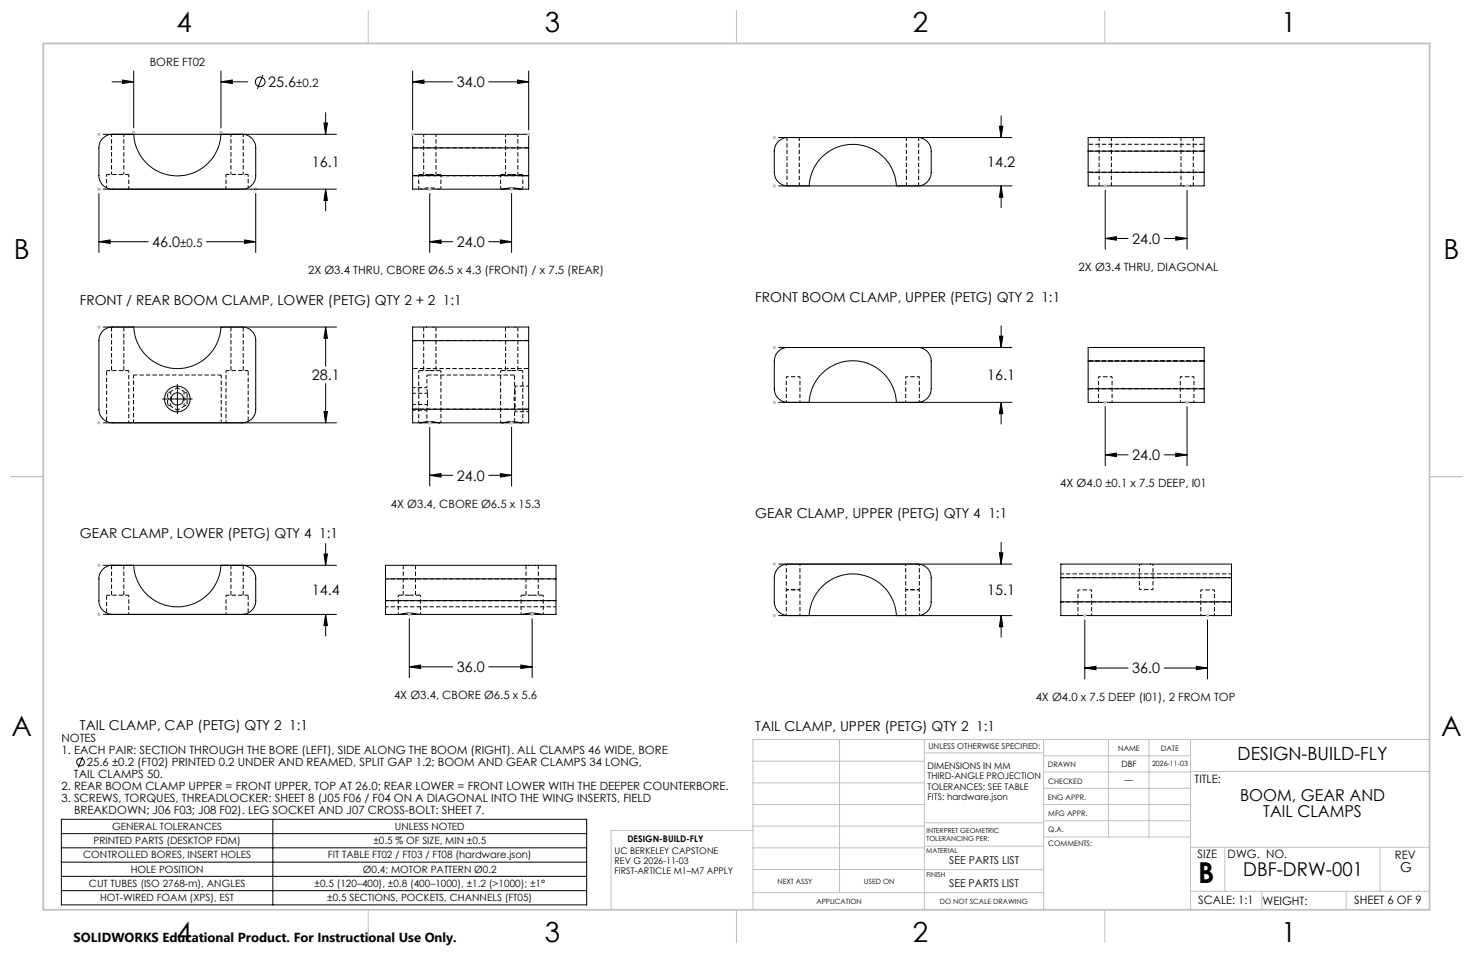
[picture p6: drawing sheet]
<svg xmlns="http://www.w3.org/2000/svg" width="432mm" height="279mm" viewBox="0 0 432 279" stroke-linecap="round" stroke-linejoin="round" font-family="sans-serif">
<g fill="none" stroke="#000" stroke-width=".29" stroke-dasharray="1.3 .6" stroke-dashoffset=".2" stroke-linecap="butt">
<path d="M31.3 51.2h6.4M66.3 51.2h6.5M230.7 40.3v14.2M234.3 54.5v-14.2M265.7 40.3v14.2M269.3 54.5v-14.2M322.2 40.3v14.2M325.8 54.5v-14.2M346.2 40.3v14.2M349.8 54.5v-14.2M31.3 108.6h6.4M39.2 109.9h25.7"/>
<path d="M66.3 108.6h6.5M31.3 174.5h6.4M66.3 174.5h6.5"/>
</g>
<g fill="none" stroke="#000" stroke-width=".29" stroke-dasharray="1.3 .6" stroke-dashoffset=".4" stroke-linecap="butt">
<path d="M37.7 55.4v-4.2M66.3 51.2v4.2M122.8 51.2v4.2M129.3 55.4v-4.2M146.8 51.2v4.2M153.2 55.4v-4.2M50 119.1v-4.3M54 114.8v4.3M125.3 118.6h-4.3M125.3 115.3h-4.3M113 177.9h50M163 176.1h-50"/>
<path d="M163 169.7h-50M361 176.4h-50M361 169.3h-50M361 168.3h-50"/>
</g>
<g fill="none" stroke="#000" stroke-width=".29" stroke-dasharray="1.3 .6" stroke-dashoffset=".6" stroke-linecap="butt">
<path d="M31.3 51.2v3.9M72.8 55.1v-3.9M123.1 55.4h.6a10 10 0 0 1 5.2 0M66.3 108.6v15.4M122.8 108.6v15.4M125.3 114.8l-.2-1.1M146.8 108.6v15.4M322 110.4h2M324 110.4h2M346 110.4h2M348 110.4h2M37.7 124v-15.4"/>
<path d="M125.1 120.2l.2-1.1M129.3 124v-15.4M153.2 124v-15.4M316 173h2M318 173h2M334 172.9h2M336 172.9h2M352 173h2M354 173h2"/>
</g>
<g fill="none" stroke="#000" stroke-width=".29" stroke-dasharray="1.3 .6" stroke-dashoffset=".5" stroke-linecap="butt">
<path d="M32.7 39.3v11.9M67.7 39.3v11.9M124.2 39.3v11.9M148.2 39.3v11.9M36.3 51.2v-11.9M71.3 51.2v-11.9M127.8 51.2v-11.9M151.8 51.2v-11.9M49.2 118.6l.8 .5M50 114.8l2-1.1M50 114.8l-.8 .5M52 113.7l2 1.1"/>
<path d="M54 119.1l-2 1.1M54 119.1l.9-.5M54.9 115.3l-.9-.5M125.1 113.7h-4.1M155 113.2h-4M230.5 110.4h4M265.5 110.4h4M52 120.2l-2-1.1M125.1 120.2h-4.1M151 120.7h4M230.5 173h4M230.5 172.9h4"/>
<path d="M265.5 173h4M265.5 172.9h4"/>
</g>
<g fill="none" stroke="#000" stroke-width=".29">
<path d="M30.3 39.4h68.3M32.8 24h6.4M33 39.4a4 4 0 0 0-4 4v8.1a4 4 0 0 0 4 4M35.9 23.5l3.3 .5-3.3 .5zM39.2 39.4a12.8 12.8 0 0 0 12.8 12.2 12.8 12.8 0 0 0 12.8-12.2M39.2 20.8v16.7M64.8 24l3.3-.5v1zM64.8 20.8v16.7M64.8 24h7.8M71 39.4a4 4 0 0 1 4 4v8.1a4 4 0 0 1-4 4M77.1 22l-1.6 4M95 36.1h1l-.5 3.3z"/>
<path d="M95.5 33v6.4M121 24l3.3-.5v1zM121 20.8v17.3M121 24h11.7M143.3 24h11.7M151.7 23.5l3.3 .5-3.3 .5zM155 20.8v17.3M292.9 37h1.1l-.5 3.3zM293.5 34v6.3M29 56.7v17.3M30.3 55.5h68.3M75 56.7v17.3"/>
<path d="M95.5 55.5l.5 3.3h-1zM95.5 55.5v6.3M121 51.5v4h26.1M121 43.4v-4h34v4M121 51.5h34M121 43.4h34M121 43.4v8.1M126 56.7v17.3M147.1 55.5l.4-.1a9.7 9.7 0 0 1 5.4 .1M147.1 55.5h5.8M150 56.7v17.3M155 51.5v4h-2.1"/>
<path d="M155 43.4v8.1M228.2 54.5h68.5M228.2 40.3h68.5M231 40.3a4 4 0 0 0-4 4v6.2a4 4 0 0 0 4 4M237.2 54.5a12.8 12.8 0 0 1 12.8-12.2 12.8 12.8 0 0 1 12.8 12.2M269 40.3a4 4 0 0 1 4 4v6.2a4 4 0 0 1-4 4M293.5 54.5l.5 3.3h-1.1zM293.5 54.5v6.4M319 50.5v4h34v-4M319 44.3v-4h34v4M319 50.5h34M319 44.3h34"/>
<path d="M319 44.3v6.2M324 55.8v17.3M348 55.8v17.3M353 44.3v6.2M29 70.9l3.3-.6v1.1zM29 70.9h14.4M60.5 70.9h14.5M71.7 70.3l3.3 .6-3.3 .5zM126 70.9l3.3-.6v1.1zM126 70.9h6.7M143.3 70.9h6.7M146.7 70.3l3.3 .6-3.3 .5z"/>
<path d="M324 69.9l3.3-.5v1zM324 69.9h6.7M341.3 69.9h6.7M344.7 69.4l3.3 .5-3.3 .5zM30.3 95.9h68.3M33 95.9a4 4 0 0 0-4 4v20.1a4 4 0 0 0 4 4M39.2 95.9a12.8 12.8 0 0 0 12.8 12.2 12.8 12.8 0 0 0 12.8-12.2M71 95.9a4 4 0 0 1 4 4v20.1a4 4 0 0 1-4 4M95.5 95.9l.5 3.3h-1zM95.5 95.9v11.5M121 99.9v-4h34v4M121 99.9v20.1"/>
<path d="M121 99.9h34M155 99.9v20.1M292.9 98.6h1.1l-.5 3.3zM293.5 95.5v6.4M47.6 117h8.7M52 112.6v8.7M95.5 112.4v11.6M121 120v4h2.1M121 120h34M155 120v4h-2.1M228.2 118h68.5M228.2 101.9h68.5"/>
<path d="M231 101.9a4 4 0 0 0-4 4v8.1a4 4 0 0 0 4 4M237.2 118a12.8 12.8 0 0 1 12.8-12.2 12.8 12.8 0 0 1 12.8 12.2M269 101.9a4 4 0 0 1 4 4v8.1a4 4 0 0 1-4 4M293.5 118l.5 3.3h-1.1zM293.5 118v6.3M319 114v4h34v-4M319 105.9v-4h34v4M319 105.9v8.1M319 114h34M319 105.9h34M324 119.2v17.3M348 119.2v17.3"/>
<path d="M353 105.9v8.1M30.3 124h68.3M95 120.7h1l-.5 3.3zM123.1 124l.4-.1a9.7 9.7 0 0 1 5.4 .1M123.1 124h5.8M126 139.3l3.3-.4v1zM126 125.2v17.3M126 139.3h6.7M128.9 124h18.2M143.3 139.3h6.7M146.7 138.9l3.3 .4-3.3 .6zM147.1 124l.4-.1a9.7 9.7 0 0 1 5.4 .1"/>
<path d="M147.1 124h5.8M150 125.2v17.3M324 133.3l3.3-.4v1zM324 133.3h6.7M341.3 133.3h6.7M344.7 132.9l3.3 .4-3.3 .6zM95.5 159.4v6.3M293.5 159v6.4M30.3 165.7h68.3M33 165.7a4 4 0 0 0-4 4v6.4a4 4 0 0 0 4 4M39.2 165.7a12.8 12.8 0 0 0 12.8 12.2 12.8 12.8 0 0 0 12.8-12.2M71 165.7a4 4 0 0 1 4 4v6.4a4 4 0 0 1-4 4"/>
<path d="M95 162.4h1l-.5 3.3zM113 176.1v4h4.1M113 169.7v-4h50v4M113 176.1h50M113 169.7h50M113 169.7v6.4M163 176.1v4h-4.1M163 169.7v6.4M228.2 165.4h68.5M231 165.4a4 4 0 0 0-4 4v7.1a4 4 0 0 0 4 4M269 165.4a4 4 0 0 1 4 4v7.1a4 4 0 0 1-4 4M292.9 162.1h1.1l-.5 3.3z"/>
<path d="M311 176.5v4h50v-4M311 169.4v-4h50v4M311 176.5h50M311 169.4h50M311 169.4v7.1M361 169.4v7.1M30.3 180.1h68.3M95.5 180.1l.5 3.3h-1zM95.5 180.1v6.4M117.1 180.1h.4a10.2 10.2 0 0 1 5.4 0M117.1 180.1h5.8M120 195.5l3.3-.5v1z"/>
<path d="M120 181.4v17.3M120 195.5h12.7M122.9 180.1h30.2M143.3 195.5h12.7M152.7 195l3.3 .5-3.3 .5zM153.1 180.1h.4a10.1 10.1 0 0 1 5.4 0M153.1 180.1h5.8M156 181.4v17.3M228.2 180.5h68.5M237.2 180.5a12.8 12.8 0 0 1 12.8-12.2 12.8 12.8 0 0 1 12.8 12.2M293.5 180.5l.5 3.3h-1.1zM293.5 180.5v6.3"/>
<path d="M318 195.9l3.3-.6v1.1zM318 181.8v17.2M318 195.9h12.7M341.3 195.9h12.7M350.7 195.3l3.3 .6-3.3 .5zM354 181.8v17.2M24.2 221.9l-1.2 3.1M18 240.2h154v25.1h-154zM18 244.4h154M18 248.6h154M18 252.8h154M18 256.9h154"/>
<path d="M80 240.2v25.1M18 261.1h154"/>
<circle cx="76.3" cy="24" r="1.41"/>
<circle cx="52" cy="117" r="3.8"/>
<circle cx="52" cy="117" r="1.81"/>
<circle cx="23.6" cy="223.4" r="1.11"/>
</g>
<g fill="none" stroke="#000" stroke-width=".29" stroke-dasharray="1.3 .6" stroke-linecap="butt">
<path d="M122.8 51.2h3.2M126 51.2h3.3M146.8 51.2h3.2M150 51.2h3.2M32.7 95.9v12.7M67.7 95.9v12.7M124.2 95.9v12.7M148.2 95.9v12.7M36.3 108.6v-12.7M71.3 108.6v-12.7M122.8 108.6h3.2M125.3 118.6v.5"/>
<path d="M125.3 114.8v.5M126 108.6h3.3M127.8 108.6v-12.7M146.8 108.6h3.2M150 108.6h3.2M150.7 116.9v.2M150.8 118.7h.2M151 115.2h-.2M151.8 108.6v-12.7M32.7 165.7v8.8M36.3 174.5v-8.8M67.7 165.7v8.8"/>
<path d="M71.3 174.5v-8.8M116.8 174.5h3.2M118.2 165.7v8.8M120 174.5h3.3M121.8 174.5v-8.8M152.8 174.5h3.2M154.2 165.7v8.8M156 174.5h3.3M157.8 174.5v-8.8"/>
</g>
<path d="M121 51.5h34M155 51.5h-34M155 43.4h-34M353 50.5h-34M353 44.3h-34M353 42.3h-34M155 99.8h-34M121 108h34M155 120h-34M353 113.9h-34M353 105.9h-34M353 105.8h-34" fill="none" stroke="#000" stroke-width=".29" stroke-dasharray="1.3 .6" stroke-dashoffset="-.2" stroke-linecap="butt"/>
<path d="M31.3 108.6v15M49.2 115.3v3.3M54.9 118.6v-3.3M125.1 109.9h12.9M125.3 115.3v3.3M138 109.9h12.8M150.8 115.2v-5.3M72.8 123.6v-15M150.8 124v-5.3M31.3 174.5v5.2M72.8 179.7v-5.2" fill="none" stroke="#000" stroke-width=".29" stroke-dasharray="1.3 .6" stroke-dashoffset="-.1" stroke-linecap="butt"/>
<path d="M39.2 109.9v14.1M64.9 124v-14.1" fill="none" stroke="#000" stroke-width=".29" stroke-dasharray="1.3 .6" stroke-dashoffset=".3" stroke-linecap="butt"/>
<g fill="none" stroke="#000" stroke-width=".29" stroke-dasharray="1.3 .6" stroke-dashoffset=".7" stroke-linecap="butt">
<path d="M125.1 109.9v3.8M150.8 118.7v-3.5M151 113.2v7.5M230.5 110.4v7.5M234.5 118v-7.6M265.5 110.4v7.6M269.5 117.9v-7.5M322 110.4v7.6M326 118v-7.6M346 110.4v7.6M350 118v-7.6M125.1 120.2v3.8"/>
<path d="M66.3 174.5v5.6M116.8 174.5v5.6M152.8 174.5v5.6M230.5 173v7.4M230.5 165.4v7.5M234.5 172.9v-7.6M265.5 173v7.4M265.5 165.3v7.6M269.5 172.9v-7.5M316 173v7.4M334 165.3v7.6M338 172.9v-7.6"/>
<path d="M352 173v7.4M37.7 180.1v-5.6M123.3 180.1v-5.6M159.3 180.1v-5.6M234.5 180.4v-7.4M269.5 180.4v-7.4M320 180.4v-7.4M356 180.4v-7.4"/>
</g>
<g fill="none" stroke="#c0c0c0" stroke-width=".29">
<path d="M107.9 3.2v9.5M215.9 3.2v9.5M323.8 3.2v9.5M28.5 39.4h1M28.6 39l.8 .7M29 38.9v1M29.4 39l-.8 .7M38.7 38.8h1M38.8 38.4l.7 .7M39.2 38.3v1M39.5 38.4l-.7 .7M64.3 38.8h1"/>
<path d="M64.4 38.4l.7 .7M64.8 38.3v1M65.1 38.4l-.7 .7M120.5 39.4h1M120.6 39l.7 .7M121 38.9v1M121.3 39l-.7 .7M154.5 39.4h1M154.6 39l.7 .7M155 38.9v1M155.3 39l-.7 .7M226.6 40l.7 .7"/>
<path d="M227 39.8v1M227.3 40l-.7 .7M28.5 55.5h1M28.6 55.1l.8 .7M29 55v1M29.4 55.1l-.8 .7M74.5 55.5h1M74.6 55.1l.8 .7M75 55v1M75.4 55.1l-.8 .7M125.5 55.5h1M125.6 55.1l.7 .7"/>
<path d="M126 55v1M126.3 55.1l-.7 .7M149.5 55.5h1M149.6 55.1l.7 .7M150 55v1M150.3 55.1l-.7 .7M226.5 54.5h1M226.5 40.3h1M226.6 54.2l.7 .7M227 54v1M227.3 54.2l-.7 .7M323.5 54.5h1"/>
<path d="M323.6 54.2l.7 .7M324 54v1M324.3 54.2l-.7 .7M347.5 54.5h1M347.6 54.2l.7 .7M348 54v1M348.3 54.2l-.7 .7M28.5 95.9h1M28.6 95.5l.8 .7M29 95.4v1M29.4 95.5l-.8 .7M226.5 118h1"/>
<path d="M226.5 101.9h1M226.6 117.6l.7 .7M226.6 101.5l.7 .7M227 101.4v1M227 117.5v1M227.3 117.6l-.7 .7M227.3 101.5l-.7 .7M323.5 118h1M323.6 117.6l.7 .7M324 117.5v1M324.3 117.6l-.7 .7M347.5 118h1"/>
<path d="M347.6 117.6l.7 .7M348 117.5v1M348.3 117.6l-.7 .7M3.1 139.7h9.6M28.5 124h1M28.6 123.6l.8 .7M29 123.5v1M29.4 123.6l-.8 .7M125.5 124h1M125.6 123.6l.7 .7M126 123.5v1M126.3 123.6l-.7 .7"/>
<path d="M149.5 124h1M149.6 123.6l.7 .7M150 123.5v1M150.3 123.6l-.7 .7M419.1 139.7h9.5M28.5 165.7h1M28.6 179.8l.8 .7M28.6 165.3l.8 .8M29 165.2v1M29 179.6v1M29.4 179.8l-.8 .7M29.4 165.3l-.8 .8"/>
<path d="M119.6 179.8l.7 .7M120 179.6v1M120.3 179.8l-.7 .7M155.6 179.8l.8 .7M156 179.6v1M156.4 179.8l-.8 .7M226.5 165.4h1M226.6 165l.7 .7M227 164.9v1M227 180v1M227.3 165l-.7 .7M318 180v1"/>
<path d="M354 180v1M28.5 180.1h1M119.5 180.1h1M155.5 180.1h1M226.5 180.5h1M226.6 180.1l.7 .7M227.3 180.1l-.7 .7M317.5 180.5h1M317.6 180.1l.7 .7M318.3 180.1l-.7 .7M353.5 180.5h1M353.6 180.1l.7 .7"/>
<path d="M354.3 180.1l-.7 .7M246.1 216.8v44.9M271 216.8v49.9M305.9 216.8v49.9M324.9 216.8v28.6M336.8 216.8v28.6M349 216.8v49.9M419.1 216.8h-198.4v49.9M220.7 235.9h50.3M220.7 229.5h50.3M220.7 223.2h50.3M271 220.7h34.9"/>
<path d="M305.9 231.1h43.1M305.9 226.3h43.1M305.9 221.6h43.1M305.9 235.9h43.1M349 226.2h70.1M220.7 248.6h50.3M220.7 242.2h50.3M220.7 254.9h50.3M220.7 243.5h-41.6v23.2M271 255h34.9M271 248.1h35M271 241.2h35"/>
<path d="M305.9 240.6h43.1M306 245.4h43M349 248.4h70.1M359.1 248.4v12.9M404.6 248.4v12.9M107.9 266.7v9.6M215.9 266.7v9.6M220.7 261.7h85.2M323.8 266.7v9.6M349 261.3h70.1M369.9 261.3v5.4M394.6 261.3v5.4"/>
</g>
<path d="M12.7 12.7h406.4v254h-406.4z" fill="none" stroke="#c0c0c0" stroke-width=".5"/>
<path d="M71.7 70.3l3.3 .6-3.3 .5zM29 70.9l3.3-.6v1.1zM64.8 24l3.3-.5v1zM35.9 23.5l3.3 .5-3.3 .5zM95.5 55.5l.5 3.3h-1zM95 36.1h1l-.5 3.3zM121 24l3.3-.5v1zM151.7 23.5l3.3 .5-3.3 .5zM126 70.9l3.3-.6v1.1zM146.7 70.3l3.3 .6-3.3 .5zM293.5 54.5l.5 3.3h-1.1zM292.9 37h1.1l-.5 3.3zM324 69.9l3.3-.5v1zM344.7 69.4l3.3 .5-3.3 .5zM95 120.7h1l-.5 3.3zM95.5 95.9l.5 3.3h-1zM126 139.3l3.3-.4v1zM146.7 138.9l3.3 .4-3.3 .6zM293.5 118l.5 3.3h-1.1zM292.9 98.6h1.1l-.5 3.3zM324 133.3l3.3-.4v1zM344.7 132.9l3.3 .4-3.3 .6zM95.5 180.1l.5 3.3h-1zM95 162.4h1l-.5 3.3zM120 195.5l3.3-.5v1zM152.7 195l3.3 .5-3.3 .5zM293.5 180.5l.5 3.3h-1.1zM292.9 162.1h1.1l-.5 3.3zM318 195.9l3.3-.6v1.1zM350.7 195.3l3.3 .6-3.3 .5z" fill="#000"/>
<text font-size="8.5" x="351.3" y="259">B</text>
<g font-size="8.1">
<text x="51.7" y="9.3">4</text>
<text x="159.7" y="9.3">3</text>
<text x="267.6" y="9.3">2</text>
<text x="375.6" y="9.3">1</text>
<text x="4" y="76">B</text>
<text x="423.1" y="76">B</text>
<text x="3.3" y="215.7">A</text>
<text x="422.4" y="215.7">A</text>
<text x="51.7" y="276">4</text>
<text x="159.7" y="276">3</text>
<text x="267.6" y="276">2</text>
<text x="375.6" y="276">1</text>
</g>
<text font-size="5.6" x="364.5" y="256.7">DBF-DRW-001</text>
<text font-size="5.3" x="362.8" y="223">DESIGN-BUILD-FLY</text>
<g font-size="4.8">
<text x="363.5" y="235">BOOM, GEAR AND</text>
<text x="370.3" y="239.6">TAIL CLAMPS</text>
</g>
<g font-size="4.2">
<text x="78.6" y="25.5">25.6</text>
<text x="133.9" y="25.6">34.0</text>
<text x="91.4" y="49">16.1</text>
<text x="289.4" y="49">14.2</text>
<text x="331.9" y="71.5">24.0</text>
<text x="44.6" y="72.4">46.0</text>
<text x="133.9" y="72.4">24.0</text>
<text x="91.4" y="111.5">28.1</text>
<text x="289.4" y="111.5">16.1</text>
<text x="331.9" y="134.9">24.0</text>
<text x="133.9" y="140.9">24.0</text>
<text x="91.4" y="174.5">14.4</text>
<text x="289.4" y="174.5">15.1</text>
<text x="133.9" y="197.1">36.0</text>
<text x="331.9" y="197.4">36.0</text>
</g>
<g font-size="4">
<text x="23.4" y="89.4">FRONT / REAR BOOM CLAMP, LOWER (PETG) QTY 2 + 2 1:1</text>
<text x="221.4" y="88.4">FRONT BOOM CLAMP, UPPER (PETG) QTY 2 1:1</text>
<text x="221.4" y="151.9">GEAR CLAMP, UPPER (PETG) QTY 4 1:1</text>
<text x="23.4" y="157.9">GEAR CLAMP, LOWER (PETG) QTY 4 1:1</text>
<text x="23.4" y="214">TAIL CLAMP, CAP (PETG) QTY 2 1:1</text>
<text x="221.4" y="214.4">TAIL CLAMP, UPPER (PETG) QTY 2 1:1</text>
<text x="410.4" y="255.7">G</text>
</g>
<text font-size="3.8" x="21.6" y="276.3">SOLIDWORKS Educational Product. For Instructional Use Only.</text>
<g font-size="3.4">
<text x="86.8" y="25.5">±0.2</text>
<text x="52.8" y="72.4">±0.5</text>
<text x="350.2" y="229.5">TITLE:</text>
<text x="351.1" y="251.6">SIZE</text>
<text x="359.9" y="251.6">DWG. NO.</text>
<text x="408.9" y="251.7">REV</text>
<text x="351.2" y="265.2">SCALE: 1:1</text>
<text x="370.1" y="265.3">WEIGHT:</text>
<text x="396.9" y="265.2">SHEET 6 OF 9</text>
</g>
<g font-size="3.3">
<text x="43.9" y="19.3">BORE FT02</text>
<text x="90.3" y="80.4">2X Ø3.4 THRU, CBORE Ø6.5 x 4.3 (FRONT) / x 7.5 (REAR)</text>
<text x="316.2" y="79.5">2X Ø3.4 THRU, DIAGONAL</text>
<text x="310.8" y="142.9">4X Ø4.0 ±0.1 x 7.5 DEEP, I01</text>
<text x="114.6" y="148.9">4X Ø3.4, CBORE Ø6.5 x 15.3</text>
<text x="115.5" y="205.1">4X Ø3.4, CBORE Ø6.5 x 5.6</text>
<text x="303.6" y="205.4">4X Ø4.0 x 7.5 DEEP (I01), 2 FROM TOP</text>
<text x="18" y="217.7">NOTES</text>
<text x="18" y="221.2">1. EACH PAIR: SECTION THROUGH THE BORE (LEFT), SIDE ALONG THE BOOM (RIGHT). ALL CLAMPS 46 WIDE, BORE</text>
<text x="25.5" y="224.7">25.6 ±0.2 (FT02) PRINTED 0.2 UNDER AND REAMED, SPLIT GAP 1.2; BOOM AND GEAR CLAMPS 34 LONG,</text>
<text x="18" y="231.7">2. REAR BOOM CLAMP UPPER = FRONT UPPER, TOP AT 26.0; REAR LOWER = FRONT LOWER WITH THE DEEPER COUNTERBORE.</text>
<text x="21.7" y="228.2">TAIL CLAMPS 50.</text>
<text x="18" y="235.2">3. SCREWS, TORQUES, THREADLOCKER: SHEET 8 (J05 F06 / F04 ON A DIAGONAL INTO THE WING INSERTS, FIELD</text>
<text x="21.7" y="238.7">BREAKDOWN; J06 F03; J08 F02). LEG SOCKET AND J07 CROSS-BOLT: SHEET 7.</text>
</g>
<g font-size="3.2">
<text x="278.3" y="253.3">SEE PARTS LIST</text>
<text x="278.2" y="260.1">SEE PARTS LIST</text>
</g>
<g font-size="2.9">
<text x="32.9" y="243.3">GENERAL TOLERANCES</text>
<text x="115.8" y="243.3">UNLESS NOTED</text>
<text x="24.4" y="251.4">CONTROLLED BORES, INSERT HOLES</text>
<text x="27.4" y="247.5">PRINTED PARTS (DESKTOP FDM)</text>
<text x="96.1" y="251.4">FIT TABLE FT02 / FT03 / FT08 (hardware.json)</text>
<text x="109.4" y="247.5">±0.5 % OF SIZE, MIN ±0.5</text>
<text x="38.3" y="255.9">HOLE POSITION</text>
<text x="106.4" y="255.9">Ø0.4; MOTOR PATTERN Ø0.2</text>
<text x="26.1" y="260.1">CUT TUBES (ISO 2768-m), ANGLES</text>
<text x="92.2" y="260.1">±0.5 (120–400), ±0.8 (400–1000), ±1.2 (&gt;1000); ±1°</text>
<text x="29.3" y="264.2">HOT-WIRED FOAM (XPS), EST</text>
<text x="95.9" y="264.2">±0.5 SECTIONS, POCKETS, CHANNELS (FT05)</text>
</g>
<g font-size="2.7">
<text x="271.9" y="225.5">DIMENSIONS IN MM</text>
<text x="271.9" y="228.5">THIRD-ANGLE PROJECTION</text>
<text x="271.9" y="231.5">TOLERANCES: SEE TABLE</text>
<text x="271.9" y="234.5">FITS: hardware.json</text>
<text x="180.2" y="250.4">UC BERKELEY CAPSTONE</text>
<text x="183.9" y="246.8">DESIGN-BUILD-FLY</text>
<text x="180.2" y="253.4">REV G 2026-11-03</text>
<text x="180.2" y="256.4">FIRST-ARTICLE M1–M7 APPLY</text>
</g>
<g font-size="2.5">
<text x="328.8" y="224.8">DBF</text>
<text x="329.7" y="229.6">—</text>
</g>
<text font-size="2.4" x="272.2" y="219.7">UNLESS OTHERWISE SPECIFIED:</text>
<g font-size="2.2">
<text x="327.8" y="220.1">NAME</text>
<text x="340.3" y="220.2">DATE</text>
<text x="307.2" y="224.9">DRAWN</text>
<text x="307.3" y="229.8">CHECKED</text>
<text x="307.2" y="234.4">ENG APPR.</text>
<text x="307.3" y="239.2">MFG APPR.</text>
<text x="307.3" y="243.9">Q.A.</text>
<text x="307.3" y="248.1">COMMENTS:</text>
</g>
<g font-size="2.1">
<text x="337.7" y="224.7">2026-11-03</text>
<text x="227.9" y="259.2">NEXT ASSY</text>
<text x="253.3" y="259.2">USED ON</text>
<text x="239.3" y="265">APPLICATION</text>
<text x="275.5" y="265.1">DO NOT SCALE DRAWING</text>
</g>
<g font-size="2">
<text x="271.6" y="244.1">INTERPRET GEOMETRIC</text>
<text x="271.5" y="250.2">MATERIAL</text>
<text x="271.6" y="246.6">TOLERANCING PER:</text>
<text x="271.5" y="257">FINISH</text>
</g>
</svg>
